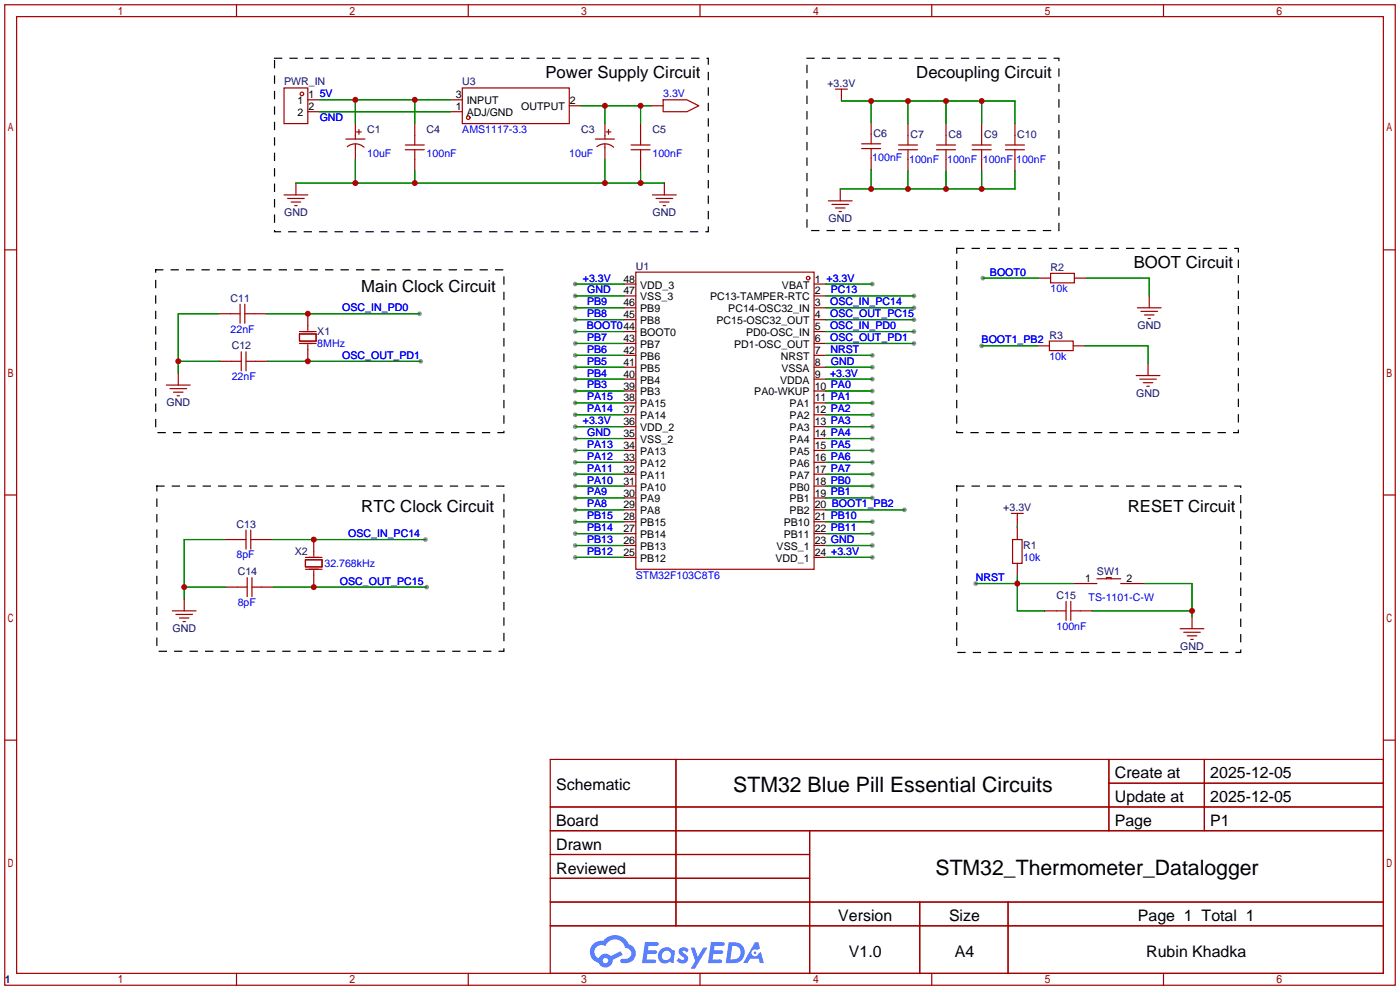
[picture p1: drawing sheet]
<svg xmlns="http://www.w3.org/2000/svg" width="299mm" height="212mm" viewBox="0 0 299 212" stroke-linecap="round" stroke-linejoin="round" font-family="sans-serif">
<g fill="#999">
<circle cx="186.4" cy="81" r=".51"/>
<circle cx="186.4" cy="78.5" r=".51"/>
<circle cx="195.3" cy="65.8" r=".51"/>
<circle cx="195.3" cy="68.3" r=".51"/>
<circle cx="195.3" cy="70.9" r=".51"/>
<circle cx="195.3" cy="73.4" r=".51"/>
<circle cx="186.4" cy="75.9" r=".51"/>
<circle cx="186.4" cy="119.1" r=".51"/>
<circle cx="186.4" cy="116.6" r=".51"/>
<circle cx="122.9" cy="91.2" r=".51"/>
<circle cx="122.9" cy="93.7" r=".51"/>
<circle cx="122.9" cy="60.7" r=".51"/>
<circle cx="122.9" cy="63.2" r=".51"/>
<circle cx="89.7" cy="67.1" r=".51"/>
<circle cx="89.9" cy="77.2" r=".51"/>
<circle cx="90.9" cy="115.3" r=".51"/>
<circle cx="91.2" cy="125.5" r=".51"/>
<circle cx="208.5" cy="124.7" r=".51"/>
<circle cx="210.1" cy="59.4" r=".51"/>
<circle cx="209.8" cy="73.9" r=".51"/>
<circle cx="193.3" cy="109" r=".51"/>
<circle cx="122.9" cy="70.9" r=".51"/>
<circle cx="186.4" cy="60.7" r=".51"/>
<circle cx="186.4" cy="83.6" r=".51"/>
<circle cx="195.3" cy="63.2" r=".51"/>
<circle cx="186.4" cy="86.1" r=".51"/>
<circle cx="186.4" cy="88.6" r=".51"/>
<circle cx="186.4" cy="91.2" r=".51"/>
<circle cx="186.4" cy="93.7" r=".51"/>
<circle cx="186.4" cy="96.3" r=".51"/>
<circle cx="186.4" cy="98.8" r=".51"/>
<circle cx="186.4" cy="101.3" r=".51"/>
<circle cx="186.4" cy="103.9" r=".51"/>
<circle cx="186.4" cy="106.4" r=".51"/>
<circle cx="186.4" cy="111.5" r=".51"/>
<circle cx="186.4" cy="114" r=".51"/>
<circle cx="122.9" cy="98.8" r=".51"/>
<circle cx="122.9" cy="96.3" r=".51"/>
<circle cx="122.9" cy="101.3" r=".51"/>
<circle cx="122.9" cy="103.9" r=".51"/>
<circle cx="122.9" cy="106.4" r=".51"/>
<circle cx="122.9" cy="109" r=".51"/>
<circle cx="122.9" cy="111.5" r=".51"/>
<circle cx="122.9" cy="114" r=".51"/>
<circle cx="122.9" cy="116.6" r=".51"/>
<circle cx="122.9" cy="119.1" r=".51"/>
<circle cx="122.9" cy="88.6" r=".51"/>
<circle cx="122.9" cy="86.1" r=".51"/>
<circle cx="122.9" cy="83.6" r=".51"/>
<circle cx="122.9" cy="81" r=".51"/>
<circle cx="122.9" cy="78.5" r=".51"/>
<circle cx="122.9" cy="75.9" r=".51"/>
<circle cx="122.9" cy="73.4" r=".51"/>
<circle cx="122.9" cy="68.3" r=".51"/>
<circle cx="122.9" cy="65.8" r=".51"/>
</g>
<g fill="none" stroke="#a10000" stroke-width=".25">
<path d="M1 1h297.2v209.6h-297.2zM3.6 3.6h292.1v204.4h-292.1zM50.5 1v2.6M100.1 1v2.6M149.6 1v2.6M199.1 1v2.6M248.7 1v2.6M1 53.4h2.6M295.7 53.4h2.5M1 105.8h2.6M295.7 105.8h2.5M1 158.2h2.6"/>
<path d="M295.7 158.2h2.5M117.6 162.3h178.1v45.7h-178.1zM117.6 172.5h178.1M117.6 177.5h178.1M144.5 162.3v35.6M173 177.5v30.5M237 162.3v15.2M237 167.4h58.7M257.4 162.3v15.2M117.6 182.6h55.4M117.6 192.8h178.1M117.6 187.7h55.4"/>
<path d="M117.6 197.9h178.1M196.6 192.8v15.2M215.4 192.8v15.2M50.5 208v2.6M100.1 208v2.6M149.6 208v2.6M199.1 208v2.6M248.7 208v2.6"/>
</g>
<g fill="#5487ff">
<path d="M145.3 202.7a1.3 1.3 0 0 1 1.9 .3l-.4 .6a.54 .54 0 0 0-.9-.2l.1 .2a1.34 1.34 0 0 1 .9 1.8 1.47 1.47 0 0 1-2.3-.1l.5-.6 .8 .5a.31 .31 0 0 0 .4-.3 .31 .31 0 0 0-.3-.4 1.12 1.12 0 0 1-.7-1.8z"/>
<path d="M147.6 202.5h.9l.6 2 1.2-2h.9l-2.7 4.6h-.9l1-1.7z"/>
<path d="M137.8 201.4h1.7a1.31 1.31 0 0 1 1.2 .2 .4 .4 0 0 1-.3 .5l-1.8 .1-.1 .9h1.6a.4 .4 0 0 1 .4 .4 .4 .4 0 0 1-.5 .4h-1.6l-.2 1.2h1.4a.46 .46 0 0 1 .5 0 .46 .46 0 0 1 .1 .5l-.4 .2h-2.6z"/>
<path d="M151.9 201.4h1.7a1.32 1.32 0 0 1 1.2 .2 .39 .39 0 0 1-.3 .5l-1.8 .1-.1 .9h1.6a.4 .4 0 0 1 .4 .4 .4 .4 0 0 1-.4 .4h-1.7l-.2 1.2h1.4a.46 .46 0 0 1 .5 0 .46 .46 0 0 1 .1 .5l-.4 .2h-2.6z"/>
<path d="M161.3 201.4h.8l.3 1.3-.6 .4a.75 .75 0 0 0-1.1 .3 .75 .75 0 0 0 .5 1 .75 .75 0 0 0 .9-.7l.5-.2 .6 2.3h-.8l-.3-.9h-1.8l-.5 .9h-1z"/>
<path d="M155.7 201.4l-.6 4.4h1.5a2.27 2.27 0 0 0 2.6-2.2 2.27 2.27 0 0 0-2.7-2.2zM156.5 202.1a1.5 1.5 0 0 1 1.8 1.6 1.5 1.5 0 0 1-1.9 1.4h-.3z"/>
<path d="M141.2 203a1.6 1.6 0 0 0-.3 2.3 1.6 1.6 0 0 0 2.3 .2l.7 .3 .3-2.4-.1-.3-.5-.1a1.58 1.58 0 0 0-2.4 0zM141.8 203.5a.98 .98 0 0 1 1.6 .4 .98 .98 0 0 1-1.1 1.3 .94 .94 0 0 1-.9-.7 .94 .94 0 0 1 .4-1z"/>
<path d="M126.8 201.8a2.37 2.37 0 0 0 1.1 4 1.54 1.54 0 0 0 1.8 1 1.54 1.54 0 0 0 1.2-1.6l2.2-1.1-.5-.8-2 1a1.57 1.57 0 0 0-2.7 .5 1.5 1.5 0 0 1-.7-2.1 1.5 1.5 0 0 1 2.2-.5 2.23 2.23 0 0 1 2.3-1.4 2.23 2.23 0 0 1 2 1.8 1.16 1.16 0 0 1 1.2 1.1 1.16 1.16 0 0 1-1.1 1.2h-.7a.47 .47 0 0 0-.5 .4 .47 .47 0 0 0 .4 .5 2.17 2.17 0 0 0 2.5-.9 2.17 2.17 0 0 0-.3-2.7l-.8-.4a3.2 3.2 0 0 0-5.5-.7l-1.1 .1zM128.8 205.3a.6 .6 0 0 1 1.2 0 .6 .6 0 0 1-1.2 0z"/>
<circle cx="161.4" cy="203.6" r=".28"/>
</g>
<g fill="none" stroke="#a10000" stroke-width=".25">
<path d="M60.7 18.8h5.1v7.6h-5.1zM98.8 18.8h22.9v7.6h-22.9zM178.6 19.1h2.5M179.8 19.1v2.5M63.2 39.1v2.6M65.8 23.9h2.5M65.8 21.3h2.5M73.9 29.7h4.1M74.2 31.3a2.74 2.74 0 0 1 3.6 .2M75.9 26.4v3.3M75.9 30.7v3.3M76.2 28.2h1"/>
<path d="M76.7 27.7v1M86.6 32h4.1M86.6 31h4.1M88.6 26.4v4.6M88.6 32v4.6M96.3 23.9h2.5M96.3 21.3h2.5M121.7 22.6h2.5M127.3 29.7h4M127.6 31.3a2.74 2.74 0 0 1 3.5 .2M129.3 26.4v3.3M129.3 30.7v3.3"/>
<path d="M129.5 28.2h1.1M130 27.7v1M134.9 32h4M134.9 31h4M136.9 26.4v4.6M136.9 32v4.6M139.2 22.6h2.5M141.7 21.3h5.1l2.6 1.3-2.6 1.3h-5.1zM142 39.1v2.6M184.1 31.8h4.1M184.1 30.7h4.1M186.2 26.2v4.5"/>
<path d="M186.2 31.8v4.5M192 32h4.1M192 31h4.1M194.1 26.4v4.6M194.1 32v4.6M200.2 32h4M200.2 31h4M202.2 26.4v4.6M202.2 32v4.6M207.8 32h4M207.8 31h4M209.8 26.4v4.6"/>
<path d="M209.8 32v4.6M214.9 32h4M214.9 31h4M216.9 26.4v4.6M216.9 32v4.6M60.7 41.7h5.1M61.5 42.4h3.5M62.2 43.2h2.1M63 43.9h.5M135.9 58.2h38.1v63.5h-38.1zM139.4 41.7h5.1M140.2 42.4h3.6"/>
<path d="M141 43.2h2M141.7 43.9h.5M177 42.9h5.1M177.8 43.7h3.6M178.6 44.4h2M179.3 45.2h.5M179.6 40.4v2.5M222 59.4h2.5M224.5 58.4h5.1v2.1h-5.1zM229.6 59.4h2.6M38.1 79.8v2.5M46.7 67.1h4.6"/>
<path d="M47 77.2h4.6M51.3 65v4.1M51.6 75.2v4M52.3 67.1h4.6M52.3 65v4.1M52.6 77.2h4.5M52.6 75.2v4M64 71.4h3.6v1.5h-3.6zM64 70.9h3.6M64 73.4h3.6M65.8 67.1v3.5M65.8 73.7v3.5"/>
<path d="M133.3 60.7h2.6M133.3 63.2h2.6M133.3 65.8h2.6M133.3 68.3h2.6M133.3 70.9h2.6M133.3 73.4h2.6M133.3 75.9h2.6M133.3 78.5h2.6M174 60.7h2.5M174 63.2h2.5M174 65.8h2.5M174 68.3h2.5"/>
<path d="M174 70.9h2.5M174 73.4h2.5M174 75.9h2.5M174 78.5h2.5M221.7 73.9h2.6M224.3 72.9h5.1v2h-5.1zM229.4 73.9h2.5M243.1 65.8h5.1M243.8 66.5h3.6M244.6 67.3h2M245.4 68.1h.5M245.4 77.7v2.6"/>
<path d="M245.6 63.2v2.6M35.6 82.3h5M36.3 83.1h3.6M37.1 83.8h2M37.8 84.6h.6M133.3 81h2.6M133.3 83.6h2.6M133.3 86.1h2.6M133.3 88.6h2.6M133.3 91.2h2.6M133.3 93.7h2.6M133.3 96.3h2.6"/>
<path d="M133.3 98.8h2.6M174 81h2.5M174 83.6h2.5M174 86.1h2.5M174 88.6h2.5M174 91.2h2.5M174 93.7h2.5M174 96.3h2.5M174 98.8h2.5M242.8 80.3h5.1M243.6 81h3.5M244.3 81.8h2.1"/>
<path d="M245.1 82.5h.5M48 115.3h4.6M52.6 113.3v4M53.6 115.3h4.6M53.6 113.3v4M65.3 119.6h3.5v1.6h-3.5zM65.3 119.1h3.5M67.1 115.3v3.6M133.3 101.3h2.6M133.3 103.9h2.6M133.3 106.4h2.6M133.3 109h2.6"/>
<path d="M133.3 111.5h2.6M133.3 114h2.6M133.3 116.6h2.6M133.3 119.1h2.6M174 101.3h2.5M174 103.9h2.5M174 106.4h2.5M174 109h2.5M174 111.5h2.5M174 114h2.5M174 116.6h2.5M174 119.1h2.5"/>
<path d="M216.2 109.7h2.5M216.4 115.3h2v5.1h-2zM217.4 109.7v2.6M217.4 112.8v2.5M36.8 130.6h5.1M37.6 131.3h3.5M38.4 132.1h2M39.1 132.8h.5M39.4 128v2.6M48.3 125.5h4.5M52.8 123.4v4.1M53.8 125.5h4.6"/>
<path d="M53.8 123.4v4.1M65.3 121.7h3.5M67.1 121.9v3.6M217.4 120.4v2.5M223.3 130.6h4.5M227.8 128.5v4.1M228.9 130.6h4.5M228.9 128.5v4.1M229.4 124.7h5M234.4 123.7h5.1M236.5 123.7v-.3h1v.3M239.5 124.7h5.1"/>
<path d="M252.2 134.4h5.1M253 135.1h3.5M253.7 135.9h2.1M254.5 136.7h.5M254.8 131.8v2.6"/>
<circle cx="64.5" cy="20.1" r=".38"/>
<circle cx="100.1" cy="25.1" r=".38"/>
<circle cx="172.7" cy="59.4" r=".38"/>
</g>
<g fill="none" stroke="#008700" stroke-width=".25">
<path d="M63.2 39.1h78.8M68.3 21.3h28M68.3 23.9h28M75.9 21.3v5.1M75.9 34v5.1M88.6 21.3v5.1M88.6 36.6v2.5M124.2 22.6h15M129.3 22.6v3.8M129.3 34v5.1M136.9 22.6v3.8M136.9 36.6v2.5"/>
<path d="M179.8 21.6h37.1v4.8M186.2 21.6v4.6M186.2 36.3v4.1M194.1 21.6v4.8M194.1 36.6v3.8M202.2 21.6v4.8M202.2 36.6v3.8M209.8 21.6v4.8M209.8 36.6v3.8M216.9 36.6v3.8h-37.3M210.1 59.4h11.9M232.2 59.4h13.4v3.8"/>
<path d="M38.1 77.2h8.9M46.7 67.1h-8.6v12.7M56.9 67.1h32.8M57.1 77.2h32.8M122.9 78.5h10.4M122.9 65.8h10.4M122.9 68.3h10.4M122.9 70.9h10.4M122.9 73.4h10.4M122.9 75.9h10.4M122.9 60.7h10.4M122.9 63.2h10.4"/>
<path d="M176.5 78.5h9.9M176.5 65.8h18.8M176.5 68.3h18.8M176.5 70.9h18.8M176.5 73.4h18.8M176.5 75.9h9.9M176.5 60.7h9.9M176.5 63.2h18.8M209.8 73.9h11.9M231.9 73.9h13.5v3.8M122.9 81h10.4M122.9 91.2h10.4"/>
<path d="M122.9 93.7h10.4M122.9 83.6h10.4M122.9 86.1h10.4M122.9 88.6h10.4M122.9 96.3h10.4M122.9 98.8h10.4M176.5 81h9.9M176.5 91.2h9.9M176.5 93.7h9.9M176.5 83.6h9.9M176.5 86.1h9.9M176.5 88.6h9.9"/>
<path d="M176.5 96.3h9.9M176.5 98.8h9.9M48 115.3h-8.6v12.7M58.2 115.3h32.7M122.9 119.1h10.4M122.9 116.6h10.4M122.9 109h10.4M122.9 101.3h10.4M122.9 103.9h10.4M122.9 106.4h10.4M122.9 111.5h10.4M122.9 114h10.4"/>
<path d="M176.5 119.1h9.9M176.5 116.6h9.9M176.5 109h16.8M176.5 101.3h9.9M176.5 103.9h9.9M176.5 106.4h9.9M176.5 111.5h9.9M176.5 114h9.9M217.4 112.3v.5M39.4 125.5h8.9M58.4 125.5h32.8M208.5 124.7h20.9"/>
<path d="M217.4 122.9v7.7h5.9M233.4 130.6h21.4M244.6 124.7h10.2v7.1"/>
</g>
<path d="M58.7 12.4h92.7v37.1h-92.7zM172.5 12.4h53.8v36.9h-53.8zM33.3 57.7h74.4v34.8h-74.4zM204.5 53.1h60.2v39.4h-60.2zM33.5 103.9h74.2v35.3h-74.2zM204.5 103.9h60.7v35.5h-60.7z" fill="none" stroke="#000" stroke-width=".25" stroke-dasharray="1.5 1.8"/>
<g fill="#c00">
<circle cx="75.9" cy="21.3" r=".63"/>
<circle cx="88.6" cy="21.3" r=".63"/>
<circle cx="88.6" cy="39.1" r=".63"/>
<circle cx="75.9" cy="39.1" r=".63"/>
<circle cx="129.3" cy="39.1" r=".63"/>
<circle cx="136.9" cy="39.1" r=".63"/>
<circle cx="129.3" cy="22.6" r=".63"/>
<circle cx="136.9" cy="22.6" r=".63"/>
<circle cx="202.2" cy="40.4" r=".63"/>
<circle cx="209.8" cy="40.4" r=".63"/>
<circle cx="194.1" cy="40.4" r=".63"/>
<circle cx="186.2" cy="40.4" r=".63"/>
<circle cx="209.8" cy="21.6" r=".63"/>
<circle cx="202.2" cy="21.6" r=".63"/>
<circle cx="194.1" cy="21.6" r=".63"/>
<circle cx="186.2" cy="21.6" r=".63"/>
<circle cx="65.8" cy="67.1" r=".63"/>
<circle cx="65.8" cy="77.2" r=".63"/>
<circle cx="38.1" cy="77.2" r=".63"/>
<circle cx="67.1" cy="115.3" r=".63"/>
<circle cx="67.1" cy="125.5" r=".63"/>
<circle cx="39.4" cy="125.5" r=".63"/>
<circle cx="217.4" cy="124.7" r=".63"/>
<circle cx="254.8" cy="130.6" r=".63"/>
</g>
<g font-size="4.5">
<text x="156.7" y="169.2">STM32 Blue Pill Essential Circuits</text>
<text x="199.9" y="187">STM32_Thermometer_Datalogger</text>
</g>
<g font-size="3.6">
<text x="116.6" y="16.7">Power Supply Circuit</text>
<text x="195.8" y="16.7">Decoupling Circuit</text>
<text x="242.3" y="57.3">BOOT Circuit</text>
<text x="77.2" y="62.4">Main Clock Circuit</text>
<text x="77.2" y="109.4">RTC Clock Circuit</text>
<text x="241" y="109.4">RESET Circuit</text>
</g>
<g font-size="3.4">
<text x="238.3" y="166.4">Create at</text>
<text x="258.7" y="166.4">2025-12-05</text>
<text x="118.9" y="168.9">Schematic</text>
<text x="238.3" y="171.4">Update at</text>
<text x="258.7" y="171.4">2025-12-05</text>
<text x="118.9" y="176.5">Board</text>
<text x="238.3" y="176.5">Page</text>
<text x="258.7" y="176.5">P1</text>
<text x="118.9" y="181.6">Drawn</text>
<text x="118.9" y="186.7">Reviewed</text>
<text x="179.2" y="196.8">Version</text>
<text x="202.8" y="196.8">Size</text>
<text x="243.2" y="196.8">Page 1 Total 1</text>
<text x="181.4" y="204.5">V1.0</text>
<text x="204.1" y="204.5">A4</text>
<text x="245" y="204.5">Rubin Khadka</text>
</g>
<g font-size="2.3" fill="#000080">
<text x="60.7" y="18.3">PWR_IN</text>
<text x="98.8" y="18.3">U3</text>
<text x="176.8" y="18.5">+3.3V</text>
<text x="78.5" y="28.4">C1</text>
<text x="91.2" y="28.4">C4</text>
<text x="124.2" y="28.4">C3</text>
<text x="139.4" y="28.4">C5</text>
<text x="186.7" y="29.2">C6</text>
<text x="194.6" y="29.4">C7</text>
<text x="202.7" y="29.4">C8</text>
<text x="210.3" y="29.4">C9</text>
<text x="217.4" y="29.4">C10</text>
<text x="60.7" y="46.2">GND</text>
<text x="139.5" y="46.2">GND</text>
<text x="177.1" y="47.5">GND</text>
<text x="135.9" y="57.6">U1</text>
<text x="224.5" y="57.9">R2</text>
<text x="49.3" y="64.5">C11</text>
<text x="67.8" y="71.6">X1</text>
<text x="243.1" y="70.3">GND</text>
<text x="49.5" y="74.6">C12</text>
<text x="224.3" y="72.4">R3</text>
<text x="35.6" y="86.8">GND</text>
<text x="242.8" y="84.8">GND</text>
<text x="50.5" y="112.7">C13</text>
<text x="214.4" y="109.2">+3.3V</text>
<text x="63" y="118.6">X2</text>
<text x="218.7" y="117.3">R1</text>
<text x="50.8" y="122.9">C14</text>
<text x="234.4" y="122.9">SW1</text>
<text x="225.8" y="128">C15</text>
<text x="36.9" y="135.1">GND</text>
<text x="252.2" y="138.9">GND</text>
<text x="1" y="210">1</text>
</g>
<g font-size="2.3">
<text x="63.6" y="22.3">1</text>
<text x="65.9" y="21">1</text>
<text x="65.9" y="23.6">2</text>
<text x="97.4" y="23.6">1</text>
<text x="97.4" y="21">3</text>
<text x="99.7" y="22.3">INPUT</text>
<text x="111.4" y="23.6">OUTPUT</text>
<text x="121.8" y="22.3">2</text>
<text x="63.6" y="24.8">2</text>
<text x="99.7" y="24.8">ADJ/GND</text>
<text x="133.2" y="65.5">46</text>
<text x="133.2" y="62.9">47</text>
<text x="133.2" y="60.4">48</text>
<text x="136.8" y="64.2">VSS_3</text>
<text x="136.8" y="61.7">VDD_3</text>
<text x="151.8" y="64.2">PC13-TAMPER-RTC</text>
<text x="167.1" y="61.7">VBAT</text>
<text x="174.1" y="60.4">1 +3.3V</text>
<text x="174.1" y="62.9">2</text>
<text x="174.1" y="65.5">3</text>
<text x="133.2" y="68">45</text>
<text x="136.8" y="71.8">BOOT0</text>
<text x="136.8" y="69.3">PB8</text>
<text x="136.8" y="66.7">PB9</text>
<text x="153.1" y="69.3">PC15-OSC32_OUT</text>
<text x="155.7" y="66.7">PC14-OSC32_IN</text>
<text x="159.4" y="71.8">PD0-OSC_IN</text>
<text x="174.1" y="68">4</text>
<text x="174.1" y="70.6">5</text>
<text x="133.2" y="75.6">42</text>
<text x="133.2" y="73.1">43</text>
<text x="136.8" y="76.9">PB6</text>
<text x="136.8" y="74.4">PB7</text>
<text x="156.9" y="74.4">PD1-OSC_OUT</text>
<text x="166.9" y="76.9">NRST</text>
<text x="174.1" y="73.1">6</text>
<text x="174.1" y="75.6">7</text>
<text x="133.2" y="83.3">39</text>
<text x="133.2" y="80.7">40</text>
<text x="133.2" y="78.2">41</text>
<text x="136.8" y="82">PB4</text>
<text x="136.8" y="79.4">PB5</text>
<text x="166.8" y="82">VDDA</text>
<text x="167" y="79.4">VSSA</text>
<text x="174.1" y="78.2">8</text>
<text x="174.1" y="80.7">9</text>
<text x="174.1" y="83.3">10 PA0</text>
<text x="133.2" y="88.3">37</text>
<text x="133.2" y="85.8">38</text>
<text x="136.8" y="89.6">PA14</text>
<text x="136.8" y="87.1">PA15</text>
<text x="136.8" y="84.5">PB3</text>
<text x="161.2" y="84.5">PA0-WKUP</text>
<text x="168.8" y="87.1">PA1</text>
<text x="168.8" y="89.6">PA2</text>
<text x="174.1" y="85.8">11 PA1</text>
<text x="174.1" y="88.3">12 PA2</text>
<text x="133.2" y="96">34</text>
<text x="133.2" y="93.4">35</text>
<text x="133.2" y="90.9">36</text>
<text x="136.8" y="94.7">VSS_2</text>
<text x="136.8" y="92.1">VDD_2</text>
<text x="168.8" y="92.1">PA3</text>
<text x="168.8" y="94.7">PA4</text>
<text x="174.1" y="90.9">13 PA3</text>
<text x="174.1" y="93.4">14 PA4</text>
<text x="174.1" y="96">15 PA5</text>
<text x="133.2" y="101">32</text>
<text x="133.2" y="98.5">33</text>
<text x="136.8" y="99.8">PA12</text>
<text x="136.8" y="97.2">PA13</text>
<text x="168.8" y="97.2">PA5</text>
<text x="168.8" y="99.8">PA6</text>
<text x="174.1" y="98.5">16 PA6</text>
<text x="174.1" y="101">17 PA7</text>
<text x="133.2" y="106.1">30</text>
<text x="133.2" y="103.6">31</text>
<text x="136.8" y="107.4">PA9</text>
<text x="136.8" y="104.8">PA10</text>
<text x="136.8" y="102.3">PA11</text>
<text x="168.8" y="102.3">PA7</text>
<text x="168.8" y="104.8">PB0</text>
<text x="168.8" y="107.4">PB1</text>
<text x="174.1" y="103.6">18 PB0</text>
<text x="174.1" y="106.1">19 PB1</text>
<text x="133.2" y="113.7">27</text>
<text x="133.2" y="111.2">28</text>
<text x="133.2" y="108.7">29</text>
<text x="136.8" y="112.5">PB15</text>
<text x="136.8" y="109.9">PA8</text>
<text x="167.5" y="112.5">PB10</text>
<text x="168.8" y="109.9">PB2</text>
<text x="174.1" y="108.7">20 BOOT1_PB2</text>
<text x="174.1" y="111.2">21 PB10</text>
<text x="174.1" y="113.7">22 PB11</text>
<text x="133.2" y="118.8">25</text>
<text x="133.2" y="116.3">26</text>
<text x="136.8" y="117.5">PB13</text>
<text x="136.8" y="115">PB14</text>
<text x="166" y="117.5">VSS_1</text>
<text x="167.5" y="115">PB11</text>
<text x="174.1" y="116.3">23 GND</text>
<text x="174.1" y="118.8">24 +3.3V</text>
<text x="136.8" y="120.1">PB12</text>
<text x="165.7" y="120.1">VDD_1</text>
<text x="231.9" y="124.4">1</text>
<text x="240.8" y="124.4">2</text>
</g>
<g font-size="2.3" fill="#00f">
<text x="68.3" y="20.8">5V</text>
<text x="141.7" y="20.8">3.3V</text>
<text x="68.3" y="25.9">GND</text>
<text x="98.8" y="28.4">AMS1117-3.3</text>
<text x="78.5" y="33.5">10uF</text>
<text x="91.2" y="33.5">100nF</text>
<text x="121.7" y="33.5">10uF</text>
<text x="139.4" y="33.5">100nF</text>
<text x="186.4" y="34.5">100nF</text>
<text x="194.3" y="34.8">100nF</text>
<text x="202.4" y="34.8">100nF</text>
<text x="210.1" y="34.8">100nF</text>
<text x="217.2" y="34.8">100nF</text>
<text x="211.6" y="58.9">BOOT0</text>
<text x="124.6" y="60.2">+3.3V</text>
<text x="125.5" y="65.2">PB9</text>
<text x="125.5" y="62.7">GND</text>
<text x="177.4" y="65.2">OSC_IN_PC14</text>
<text x="177.5" y="62.7">PC13</text>
<text x="224.5" y="62.4">10k</text>
<text x="49.3" y="71.1">22nF</text>
<text x="73.2" y="66.5">OSC_IN_PD0</text>
<text x="125.4" y="70.3">BOOT044</text>
<text x="125.5" y="67.8">PB8</text>
<text x="177.4" y="70.3">OSC_IN_PD0</text>
<text x="177.4" y="67.8">OSC_OUT_PC15</text>
<text x="67.8" y="74.1">8MHz</text>
<text x="73.2" y="76.7">OSC_OUT_PD1</text>
<text x="125.5" y="77.9">PB5</text>
<text x="125.5" y="75.4">PB6</text>
<text x="125.5" y="72.9">PB7</text>
<text x="177.4" y="72.9">OSC_OUT_PD1</text>
<text x="177.5" y="75.4">NRST</text>
<text x="177.6" y="77.9">GND</text>
<text x="209.8" y="73.4">BOOT1_PB2</text>
<text x="224.3" y="76.9">10k</text>
<text x="49.5" y="81.2">22nF</text>
<text x="125.5" y="83">PB3</text>
<text x="125.5" y="80.5">PB4</text>
<text x="177.4" y="80.5">+3.3V</text>
<text x="125.5" y="88.1">PA14</text>
<text x="125.5" y="85.6">PA15</text>
<text x="124.6" y="90.6">+3.3V</text>
<text x="125.5" y="95.7">PA13</text>
<text x="125.5" y="93.2">GND</text>
<text x="125.5" y="98.3">PA12</text>
<text x="125.5" y="100.8">PA11</text>
<text x="125.5" y="103.3">PA10</text>
<text x="125.5" y="105.9">PA9</text>
<text x="125.5" y="108.4">PA8</text>
<text x="125.5" y="111">PB15</text>
<text x="125.5" y="113.5">PB14</text>
<text x="50.5" y="119.3">8pF</text>
<text x="74.4" y="114.8">OSC_IN_PC14</text>
<text x="125.5" y="116">PB13</text>
<text x="125.5" y="118.6">PB12</text>
<text x="218.7" y="119.9">10k</text>
<text x="69.3" y="121.1">32.768kHz</text>
<text x="72.6" y="124.9">OSC_OUT_PC15</text>
<text x="135.9" y="123.7">STM32F103C8T6</text>
<text x="208.5" y="124.2">NRST</text>
<text x="50.8" y="129.5">8pF</text>
<text x="232.7" y="128.5">TS-1101-C-W</text>
<text x="225.8" y="134.6">100nF</text>
</g>
</svg>
